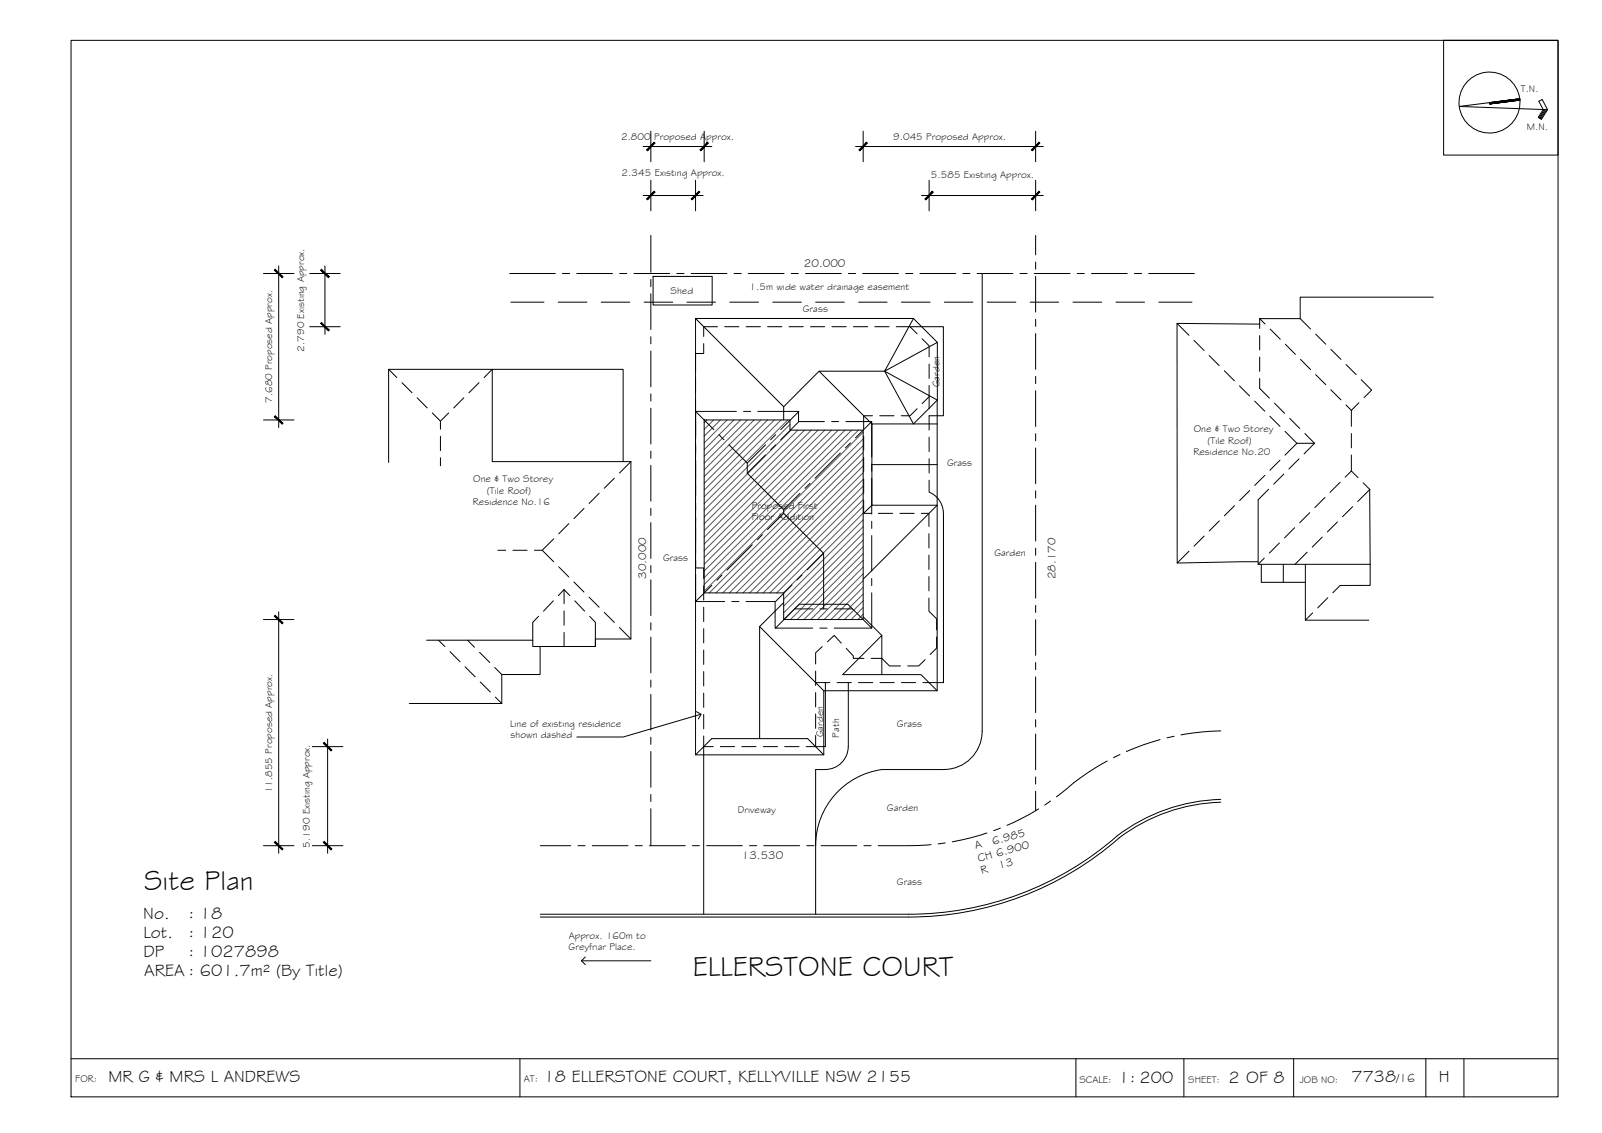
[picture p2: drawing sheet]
<svg xmlns="http://www.w3.org/2000/svg" width="420mm" height="297mm" viewBox="0 0 420 297" stroke-linecap="round" stroke-linejoin="round" font-family="sans-serif">
<!-- layer: BORDER -->
<g fill="none" stroke="#000" stroke-width=".26">
<path d="M18.6 10.6h390v277h-390zM378.6 10.6h30v30.1h-30zM398.6 25.9l-15.9 2 23.2 .9-1.4-2.7-.9 .5 1.1 2.1-1.3 2 .9 .6 1.6-2.5M398.6 26.3l-7.9 1M405 28.7l-1.3 2.2M405.3 28.7l-1.5 2.3M405.6 28.7l-1.5 2.5M18.6 277.6h390M136.4 277.6v10M282.2 277.6v10M310.5 277.6v10M339.3 277.6v10"/>
<path d="M374 277.6v10M383.9 277.6v10"/>
<circle cx="390.6" cy="26.9" r="8"/>
</g>
<!-- layer: EXISTING -->
<g fill="none" stroke="#000" stroke-width=".26">
<path d="M171.3 72.5h15.5v7.5h-15.5zM257.6 71.7v120a10 10 0 0 1-10 10l-16.3 .1a20.1 20.1 0 0 0-17.4 19.9M182.4 99.2v3.8M184.6 90.1v2.6h-2.2v4.7M188.2 85.7h-3.6v2.5M190.1 85.7h3.7M195.7 85.7h3.7M201.3 85.7h3.8M206.9 85.7h3.8M212.6 85.7h3.7M218.2 85.7h3.7M223.8 85.7h3.8"/>
<path d="M229.4 85.7h3.8M235.1 85.7h3.6l1.8 1.8M238.7 85.7h8.7v23.3h-3.7M241.8 88.8l1.9 1.8v3M243.7 95.5v3.7M182.4 104.9v3.7M182.4 110.5v3.7M182.4 116.1v3.7M226.5 114.3v3.7M226.5 119.9v3.8M228.8 109h-2.3v3.4M230.7 109h3.8"/>
<path d="M240.5 107.2l-1.8 1.8h-2.3M243.7 101.1v6M243.7 109v3.8M243.7 114.6v3.8M243.7 104l-1.9 1.8M182.4 121.7v3.8M182.4 127.4v3.7M182.4 133v3.7M182.4 138.6v3.7M226.5 131.2v3.4h2M226.5 125.6v3.7M230.4 134.6h3.7"/>
<path d="M236 134.6h3.8M241.6 134.6h2v3.4M243.6 139.9v3.8M243.7 125.9v3.1l1.1 .6 1 .9M243.7 120.3v3.7M245.8 130.4l1.1 1.7 .4 1.2 .1 1.3v44.4h-5.4M182.4 144.2v4.7h2.2v2.8M184.6 153.6v3.7M184.6 159.2v3.8M243.6 156.8v3.4l2 2v2.9M243.6 145.5v3.8M243.6 151.2v3.7"/>
<path d="M184.6 164.8v3.8M184.6 170.4v3.8M184.6 176.1v3.7M213.9 176v3.7M213.9 179h3.8M215.7 169.5l-1.8 1.6v3M216.5 179v16.7h-2.6M217 168.2l1.8-1.6 1.8 2M219.5 179h3.8M221.9 170l1.9 2v.6h2.8M222.5 179v16.7a6 6 0 0 1-6 6M225.2 179h3.7"/>
<path d="M228.5 172.6h2.8l2 2h2.9M230.8 179h3.7M236.4 179h3.8M242.6 172.9l-1.7 1.7h-2.9M245.6 167v2.9l-1.6 1.7M184.6 192.9v2.8h2.5M184.6 181.7v3.8M184.6 187.3v3.8M184.6 195.7v44M188.9 195.7h3.8M194.5 195.7h3.8M200.2 195.7h3.7"/>
<path d="M205.8 195.7h3.8M213.9 192.8v2.9h-2.5M213.9 181.6v3.7M213.9 187.2v3.8M216.5 201.8h-2.6v37.9M293.5 219.7a83.7 83.7 0 0 1-55.2 20.7h-96.6M320.2 209.6a47.4 47.4 0 0 0-31 12.7 83 83 0 0 1-50.9 17.4h-96.6M320.2 210.3a46.3 46.3 0 0 0-26.7 9.4"/>
</g>
<!-- layer: ROOFPLAN EXIST. -->
<g fill="none" stroke="#000" stroke-width=".26">
<path d="M375.9 77.9h-34.9v5.6M101.9 96.8l2.2 2.2M127 99l2.1-2.2h-27.2v24.4M182.4 83.5h57.2l6.2 6.3v15.1l-6.2 6.2h-10.9v21.4h17.1v48.6h-29.7v16.8h-33.7v-114.4l23.1 23.1M214.8 97.3l-9.3 9.3v3.5M232 97.3h-17.2l13.9 13.8M239.6 83.5l-7.6 13.8 13.8-7.5M308.7 84.8l3.1 3.1M313.1 89.2l2.7 2.7M317.1 93.2l2.7 2.7M321.1 97.2l2.7 2.6M330.4 85l-21.7-.2v62.8l21.3-.3"/>
<path d="M330.4 99.2v2.6l2.5 2.6M330.4 83.5v2.6M330.4 88v3.8M330.4 93.6v3.8M330.4 83.5h10.6M330.4 83.5l1.4 1.5M333.1 86.3l2.7 2.6M337.1 90.2l2.7 2.7M341 83.5l2.7 2.8M341.1 94.2l2.6 2.7M345 98.2l2.7 2.7M345.1 87.6l2.6 2.6"/>
<path d="M349 91.6l2.7 2.6M353 95.6l2.7 2.6M357 99.5l2.7 2.8-2 2M105.4 100.3l2.7 2.7M109.4 104.3l2.6 2.6M113.4 108.3l2.1 2.1M115.5 114.4v3.7M117.7 108.3l-2.2 2.1v2.1M121.7 104.3l-2.7 2.6M125.6 100.3l-2.6 2.7M245.8 111.1h-6.2l-7.6-13.8 13.8 7.6v27.6l-19.4 19.3M325.1 101.2l2.6 2.6"/>
<path d="M329.1 105.1l2.6 2.7M333 109.1l2.7 2.7M334.3 105.7l2.6 2.7M337 113.1l3.1 3.1M338.3 109.7l2.6 2.6M340.1 116.2l-3.1 3.1M340.1 116.2h4.7M342.2 113.7l2.6 2.5M344.8 116.2l-2.8 2.8M349 102.2l2.7 2.6M353 106.2l1.4 1.4M354.4 107.6v4.2"/>
<path d="M354.4 113.7v3.7M354.4 119.3v4.2M356.4 105.6l-2 2M115.5 120v2.1M129.1 121v-24.2h34.3v24.2M129.1 121h36.4M149.2 137.3l-2.7 2.6M153.2 133.3l-2.7 2.7M157.1 129.3l-2.6 2.7M161.1 125.4l-2.6 2.6M165.5 121v46.5h-9.3v2h-16.5v-6.3l1.6-1.6M165.5 121l-3 3"/>
<path d="M228.7 132.5l-2.3 2.2M228.7 121.8h17.1M319.8 136.6l-2.7 2.6M323.8 132.6l-2.7 2.6M327.8 128.6l-2.7 2.6M331.7 124.6l-2.6 2.7M332.7 128.3l-2.7 2.7v16.9h29.4M335.7 120.6l-2.6 2.7M336.7 124.3l-2.6 2.6M339.5 138.4l-2.6 2.6M340.7 120.3l-2.7 2.7M343.5 134.4l-2.6 2.6"/>
<path d="M347.5 130.4l-2.6 2.7M350.8 136.8l-2.7 2.7M351.5 126.4l-2.7 2.7M354.4 123.5l-1.6 1.6M354.4 123.5l1.8 1.7M354.8 132.8l-2.7 2.7M357.5 126.6l1.8 1.7M359.2 128.3l.2 19.6M359.3 128.3l-3.2 3.2M130.6 144.3h2M134.5 144.3h3.8M142.2 144.3l3 3"/>
<path d="M145.1 157.5l-2.6 2.7M145.2 141.3l-3 3h-2M146.5 148.6l2.7 2.7M147.9 154.6l-1.5 1.6M147.9 154.6l1.6 1.6M147.9 154.6v3.7M150.5 152.6l2.7 2.6M150.8 157.5l2.5 2.7M154.5 156.6l2.6 2.6M205.5 158l-6.3 6.3v29.3M311.8 144.5l-3.1 3.1M315.8 140.5l-2.6 2.7"/>
<path d="M330.8 147.9v4.8h11.6M331.6 146.3l-1.6 1.6M335.6 142.3l-2.7 2.7M336.6 147.9v4.8M342.4 147.9v14.7h16.6M342.8 144.8l-3.2 3.1M346.8 140.8l-2.6 2.6M348.2 156.7l-2.6 2.7M359.4 147.9v5.6h-7.9l-1.9 1.9M111.9 167.8h27.8M115 167.8l1.7 1.7M118 170.8l2.7 2.7"/>
<path d="M122 174.8l2.6 2.7M122.6 167.8l1.8 1.9M125.8 171l2.6 2.7M125.9 178.8l2.7 2.6M131.6 176.8v7.6M141.7 169.5v7.3h-10.1l-1.8-1.8M147.9 160.2v3.7M147.9 165.8v3.7M154.7 161.6l1.5 1.6v6.3M158.5 160.5l2.6 2.7M162.5 164.5l3 3M199.2 164.3l16.9 16.8"/>
<path d="M226.4 161.7l4.9 4.9M231.3 176.9v-10.3l-10.3 10.3h20.5l4.3 4.2M344.3 160.7l-1.9 1.9M107.3 184.4h24.3M129.9 182.8l1.7 1.6M182.4 197.9l4.3-4.3h25.1l4.3 4.3"/>
</g>
<!-- layer: HATCH -->
<g fill="none" stroke="#545454" stroke-width=".26">
<path d="M185.4 110.1l-.7 .7M187.2 110.1l-2.5 2.5M188.9 110.1l-4.2 4.3M190.7 110.1l-6 6M192.5 110.1l-7.8 7.8M194.2 110.1l-9.5 9.5M196 110.1l-11.3 11.3M197.8 110.1l-13.1 13.1M199.5 110.1l-14.8 14.9M201.3 110.1l-16.6 16.6M203.1 110.1l-18.4 18.4M204.8 110.1l-20.1 20.2"/>
<path d="M206.6 110.1l-21.9 21.9M207.2 111.3l-22.5 22.5M207.5 112.8l-22.8 22.8M209.2 112.8l-24.5 24.5M211 112.8l-26.3 26.3M212.8 112.8l-28.1 28.1M214.6 112.8l-29.9 29.8M216.3 112.8l-31.6 31.6M218.1 112.8l-33.4 33.4M219.8 112.8l-35.1 35.1M221.6 112.8l-36.9 36.9M223.4 112.8l-38.7 38.7"/>
<path d="M225.2 112.8l-40.5 40.4M226.4 113.3l-41.7 41.7M226.4 115.1l-40.4 40.3M226.4 116.8l-38.6 38.6M226.4 118.6l-36.8 36.8M226.4 120.4l-35.1 35M226.4 122.1l-33.3 33.3M226.4 123.9l-31.6 31.5M226.4 125.7l-29.8 29.7M226.4 127.5l-28 27.9M226.4 129.2l-26.2 26.2M226.4 131l-24.5 24.4"/>
<path d="M226.4 132.8l-22.7 22.6M226.4 134.5l-20.9 20.9M226.4 136.3l-20.9 20.8M226.4 138.1l-20.9 20.8M226.4 139.8l-20.9 20.9M226.4 141.6l-20.8 20.8M226.4 143.4l-19.1 19M226.4 145.1l-17.3 17.3M226.4 146.9l-15.6 15.5M226.4 148.7l-13.8 13.7M226.4 150.4l-12 12M226.4 152.2l-10.2 10.2"/>
<path d="M226.4 154l-8.5 8.4M226.4 155.7l-6.7 6.7M226.4 157.5l-4.9 4.9M226.4 159.3l-3.2 3.1M226.4 161l-1.4 1.4"/>
</g>
<!-- layer: 0 -->
<path d="M182.6 186.6l1.3 .7-.7 1.2M183.9 187.3l-20.5 5.9h-12.1M152.5 251.9h18.2M153.5 250.9l-1 1 1 1" fill="none" stroke="#000" stroke-width=".26"/>
<!-- layer: BOUNDARY -->
<g fill="none" stroke="#000" stroke-width=".26">
<path d="M133.7 71.7h11.9M134 79.2h8.7M146.4 79.2h7.5M147.5 71.7h1.9M151.3 71.7h9.3M157.7 79.2h7.5M162.5 71.7h1.9M166.3 71.7h9.3M168.9 79.2h7.5M170.7 61.7v9.7M170.7 73.3v1.9M170.7 77v9.4"/>
<path d="M177.5 71.7h1.9M180.2 79.2h7.5M181.3 71.7h9.3M191.4 79.2h7.5M192.5 71.7h1.9M196.3 71.7h9.3M202.7 79.2h7.5M207.5 71.7h1.9M211.3 71.7h9.3M213.9 79.2h7.5M222.5 71.7h1.9M225.2 79.2h7.5"/>
<path d="M226.3 71.7h9.3M236.4 79.2h7.5M237.5 71.7h1.9M241.3 71.7h9.3M247.7 79.2h7.5M252.5 71.7h1.9M256.3 71.7h9.3M258.9 79.2h7.5M267.5 71.7h1.9M270.2 79.2h7.5M271.3 71.7h9.3M271.6 61.7v5.1"/>
<path d="M271.6 68.7v1.9M271.6 72.4v9.4M281.4 79.2h7.5M282.5 71.7h1.9M286.3 71.7h9.3M292.7 79.2h7.5M297.5 71.7h1.9M301.3 71.7h12M303.9 79.2h8.7M170.7 88.3v1.8M170.7 92v9.4M271.6 83.7v1.9"/>
<path d="M271.6 87.5v9.3M271.6 98.7v1.9M170.7 103.3v1.8M170.7 107v9.4M170.7 118.3v1.9M271.6 102.4v9.4M271.6 113.7v1.9M271.6 117.4v9.4M170.7 122v9.4M170.7 133.3v1.8M170.7 137v9.4M271.6 128.7v1.9"/>
<path d="M271.6 132.5v9.3M170.7 148.3v1.8M170.7 152v9.4M271.6 143.7v1.9M271.6 147.4v9.4M271.6 158.7v1.9M170.7 163.3v1.9M170.7 167v9.4M170.7 178.3v1.8M271.6 162.4v9.4M271.6 173.7v1.9M271.6 177.5v9.3"/>
<path d="M170.7 182v9.4M170.7 193.3v1.8M170.7 197v9.4M271.6 188.7v1.9M271.6 192.4v9.4M290.4 199.5l-3.1 1.8-3.8 2.5-6.4 5.1M293.7 197.8l-1.7 .8M304.3 193.9l-4.5 1.4-4.4 1.7M307.9 193l-1.8 .4M320.2 191.6l-4.6 .3-5.9 .8M170.7 208.3v1.8M170.7 212v9.7"/>
<path d="M258.8 218.4l-4.1 1.2-4.9 1.1M262.4 217.1l-1.8 .7M271.6 203.7v1.9M271.6 207.4v5.1M272.4 212.1l-4.4 2.5-3.9 1.8M275.5 210l-1.5 1.1M141.7 221.7h8M151.6 221.7h1.8M155.3 221.7h9.4M166.6 221.7h1.9M170.3 221.7h9.4M181.6 221.7h1.9"/>
<path d="M185.3 221.7h9.4M196.6 221.7h1.8M200.3 221.7h9.4M211.6 221.7h1.9M215.3 221.7h9.4M226.6 221.7h1.9M244.2 221.4a110.3 110.3 0 0 1-13.9 .3M247.9 221l-1.9 .2"/>
</g>
<!-- layer: DIMENSION -->
<g fill="none" stroke="#000" stroke-width=".26">
<path d="M168.7 38.4h18M170.7 34.4v8M184.7 34.4v8M224.4 38.4h49.2M226.4 34.4v8M271.6 34.4v8M168.7 51.3h15.7M170.7 47.3v8M182.4 47.3v8M241.7 51.3h31.9M243.7 47.3v8M271.6 47.3v8"/>
<path d="M69.1 71.7h8M73.1 69.7v42.4M81.2 71.7h8M85.2 69.7v17.9M81.2 85.7h8M69.1 110.1h8M69.1 162.4h8M73.1 160.4v63.3M81.9 195.7h8M85.9 193.8v29.9M69.1 221.7h8M81.9 221.7h8"/>
</g>
<!-- layer: 0 -->
<g fill="#000" stroke="#000" stroke-width=".26">
<path d="M169.6 39.3l.2 .2 1.8-2.2zM171.6 37.3l.2 .2-2 2z"/>
<path d="M185.6 37.3l-1.8 2.2 2-2zM183.6 39.3l2-2-1.8 2.2z"/>
<path d="M227.3 37.3l-1.8 2.2 2-2zM227.3 37.3l-1.8 2.2-.2-.2z"/>
<path d="M270.5 39.3l.2 .2 1.8-2.2zM272.5 37.3l.2 .2-2 2z"/>
<path d="M171.6 50.2l-1.8 2.2 2-2zM169.6 52.1l2-1.9-1.8 2.2z"/>
<path d="M181.3 52.1l.2 .3 1.8-2.2zM183.3 50.2l.2 .2-2 2z"/>
<path d="M244.6 50.2l-1.8 2.2 2-2zM244.6 50.2l-1.8 2.2-.2-.2z"/>
<path d="M270.5 52.2l.2 .2 1.8-2.2zM272.5 50.2l.2 .2-2 2z"/>
<path d="M72 70.8l2 2 .2-.2zM72 70.8l.2-.2 2 2z"/>
<path d="M84.1 70.8l2 2 .2-.2zM84.1 70.8l.2-.2 2 2z"/>
<path d="M84.3 84.6l-.2 .2 2.2 1.7zM84.1 84.8l2.2 1.7-.2 .3z"/>
<path d="M72.2 109l-.2 .2 2.2 1.8zM72 109.2l2.2 1.8-.2 .2z"/>
<path d="M72 161.5l2 2 .2-.2zM72 161.5l.2-.2 2 2z"/>
<path d="M84.8 194.9l2 2 .2-.2zM85 194.6l2 2.1-2.2-1.8z"/>
<path d="M72.2 220.6l-.2 .2 2.2 1.8zM72 220.8l2.2 1.8-.2 .2z"/>
<path d="M85 220.6l-.2 .2 2.2 1.8zM84.8 220.8l2.2 1.8-.2 .2z"/>
</g>
<!-- layer: NEWWORK -->
<path d="M184.7 110.1h22.5v2.7h19.2v49.6h-20.9v-7h-20.8z" fill="none" stroke="#000" stroke-width=".26"/>
<!-- layer: ROOFPLAN NEW -->
<g fill="none" stroke="#000" stroke-width=".26">
<path d="M182.4 116.8v1.9M182.4 107.9l4.8 4.7M188.6 114l1.3 1.3M191.2 116.6l4.8 4.8M193.1 107.9h-10.7v7.1M195 107.9h1.9M198.7 107.9h10.7v2.6h6.8M200.8 116.6l-4.8 4.8M200.8 119.3l-4.8 4.8M203.4 114l-1.3 1.3M203.4 116.6l-1.3 1.4M209.5 107.9l-4.7 4.7"/>
<path d="M209.5 110.5l-4.7 4.8M218.1 110.5h1.9M220.4 118.8l-6.6 6.6M221.9 110.5h6.7v9.3M223.1 116.1l-1.4 1.3M228.6 110.5l-4.2 4.3M182.4 120.6v9.4M182.4 131.8v1.9M182.4 135.6v9.4M196 124.1l9.5 9.5v1l10.5 10.5v14.5M196 121.4v2.7M205.5 134.6l-4.2 4.2"/>
<path d="M209.8 129.4l-4.3 4.2M212.5 126.7l-1.4 1.3M228.6 121.7v1.8M228.6 125.4v9.4M228.6 136.7v1.8M182.4 150.6v7.1h7.6M182.4 146.8v1.9M186.7 153.5l-4.3 4.2M189.3 150.8l-1.3 1.3M191.9 157.7h1.9M195.7 157.7h7.6v7h9.9M197.3 142.8l-6.6 6.7"/>
<path d="M199.9 140.2l-1.3 1.3M207.7 153.4l-4.3 4.3M208.4 159.6h4.8M210.4 150.7l-1.4 1.4M215.1 159.6h1.8M216 145.1l-4.3 4.3M218.8 159.6h4.8M228.6 155.4v9.3h-9.8M228.6 140.4v9.4M228.6 151.7v1.8M203.4 164.7l6.2-6.3h12.8l6.2 6.3M215 164.7h1.9"/>
</g>
<!-- layer: BORDER -->
<g fill="#000" stroke="#000" stroke-width=".26">
<path d="M390.7 26.9l7.9-1zM390.7 26.9l7.9-1v.3z"/>
<path d="M390.7 26.9v.4l7.9-1.1zM390.7 27.3l7.9-1.1z"/>
</g>
<g font-size="7.5">
<text x="37.8" y="233.3">Site Plan</text>
<text x="181.7" y="255.9">ELLERSTONE COURT</text>
</g>
<g font-size="4.5">
<text x="37.6" y="240.8">No.</text>
<text x="37.6" y="245.9">Lot.</text>
<text x="49.4" y="240.8">: 18</text>
<text x="49.4" y="245.9">: 120</text>
<text x="37.6" y="250.9">DP</text>
<text x="49.4" y="250.9">: 1027898</text>
<text x="37.8" y="255.9">AREA : 601.7m² (By Title)</text>
<text x="28.4" y="283.6">MR G &amp; MRS L ANDREWS</text>
<text x="142.6" y="283.6">18 ELLERSTONE COURT, KELLYVILLE NSW 2155</text>
<text x="293.4" y="283.9">1: 200</text>
<text x="322.2" y="283.9">2 OF 8</text>
<text x="354.4" y="283.8">7738</text>
<text x="377.4" y="283.7">H</text>
</g>
<text font-size="3.2" x="366.2" y="283.8">/16</text>
<g font-size="3">
<text x="210.8" y="70">20.000</text>
<text x="169.4" y="151.7" transform="rotate(-90 169.4 151.7)">30.000</text>
<text x="276.8" y="151.9" transform="rotate(-90 276.8 151.9)">28.170</text>
<text x="260.5" y="221.4" transform="rotate(-15 260.5 221.4)">6.985</text>
<text x="194.5" y="225.1">13.530</text>
<text x="255.9" y="222.7" transform="rotate(-15 255.9 222.7)">A</text>
<text x="256.8" y="225.9" transform="rotate(-15 256.8 225.9)">CH 6.900</text>
<text x="262.2" y="227.9" transform="rotate(-15 262.2 227.9)">13</text>
<text x="257.5" y="229.2" transform="rotate(-15 257.5 229.2)">R</text>
</g>
<g font-size="2.6">
<text x="398.8" y="24.2">T.N.</text>
<text x="400.4" y="34.2">M.N.</text>
<text x="162.9" y="36.7">2.800 Proposed Approx.</text>
<text x="234.2" y="36.7">9.045 Proposed Approx.</text>
<text x="163" y="46.2">2.345 Existing Approx.</text>
<text x="244.1" y="46.6">5.585 Existing Approx.</text>
<text x="175.9" y="77">Shed</text>
<text x="196.6" y="76.1">1.5m wide water drainage easement</text>
<text x="210.6" y="81.9">Grass</text>
<text x="79.7" y="92.2" transform="rotate(-90 79.7 92.2)">2.790 Existing Approx.</text>
<text x="246.4" y="101.6" transform="rotate(-90 246.4 101.6)">Garden</text>
<text x="71.4" y="105.7" transform="rotate(-90 71.4 105.7)">7.680 Proposed Approx.</text>
<text x="313.1" y="113.3">One &amp; Two Storey</text>
<text x="313" y="119.2">Residence No.20</text>
<text x="316.7" y="116.3">(Tile Roof)</text>
<text x="248.4" y="122.1">Grass</text>
<text x="124.1" y="126.5">One &amp; Two Storey</text>
<text x="127.7" y="129.4">(Tile Roof)</text>
<text x="124" y="132.3">Residence No.16</text>
<text x="197.2" y="136.3">Floor Addition</text>
<text x="197.2" y="133.4">Proposed First</text>
<text x="173.9" y="147.1">Grass</text>
<text x="260.8" y="145.8">Garden</text>
<text x="133.8" y="190.7">Line of existing residence</text>
<text x="235.2" y="190.5">Grass</text>
<text x="133.9" y="193.6">shown dashed</text>
<text x="215.9" y="193.4" transform="rotate(-90 215.9 193.4)">Garden</text>
<text x="220.1" y="193.4" transform="rotate(-90 220.1 193.4)">Path</text>
<text x="71.4" y="208" transform="rotate(-90 71.4 208)">11.855 Proposed Approx.</text>
<text x="193.5" y="213.2">Driveway</text>
<text x="232.6" y="212.7">Garden</text>
<text x="81.3" y="222.2" transform="rotate(-90 81.3 222.2)">5.190 Existing Approx.</text>
<text x="235.2" y="232">Grass</text>
<text x="149.1" y="249.1">Greyfriar Place.</text>
<text x="149.1" y="246.2">Approx. 160m to</text>
<text x="19.8" y="283.8">FOR:</text>
<text x="137.4" y="283.6">AT:</text>
<text x="283.1" y="283.9">SCALE:</text>
<text x="311.6" y="283.9">SHEET:</text>
<text x="340.9" y="283.9">JOB NO:</text>
</g>
</svg>
